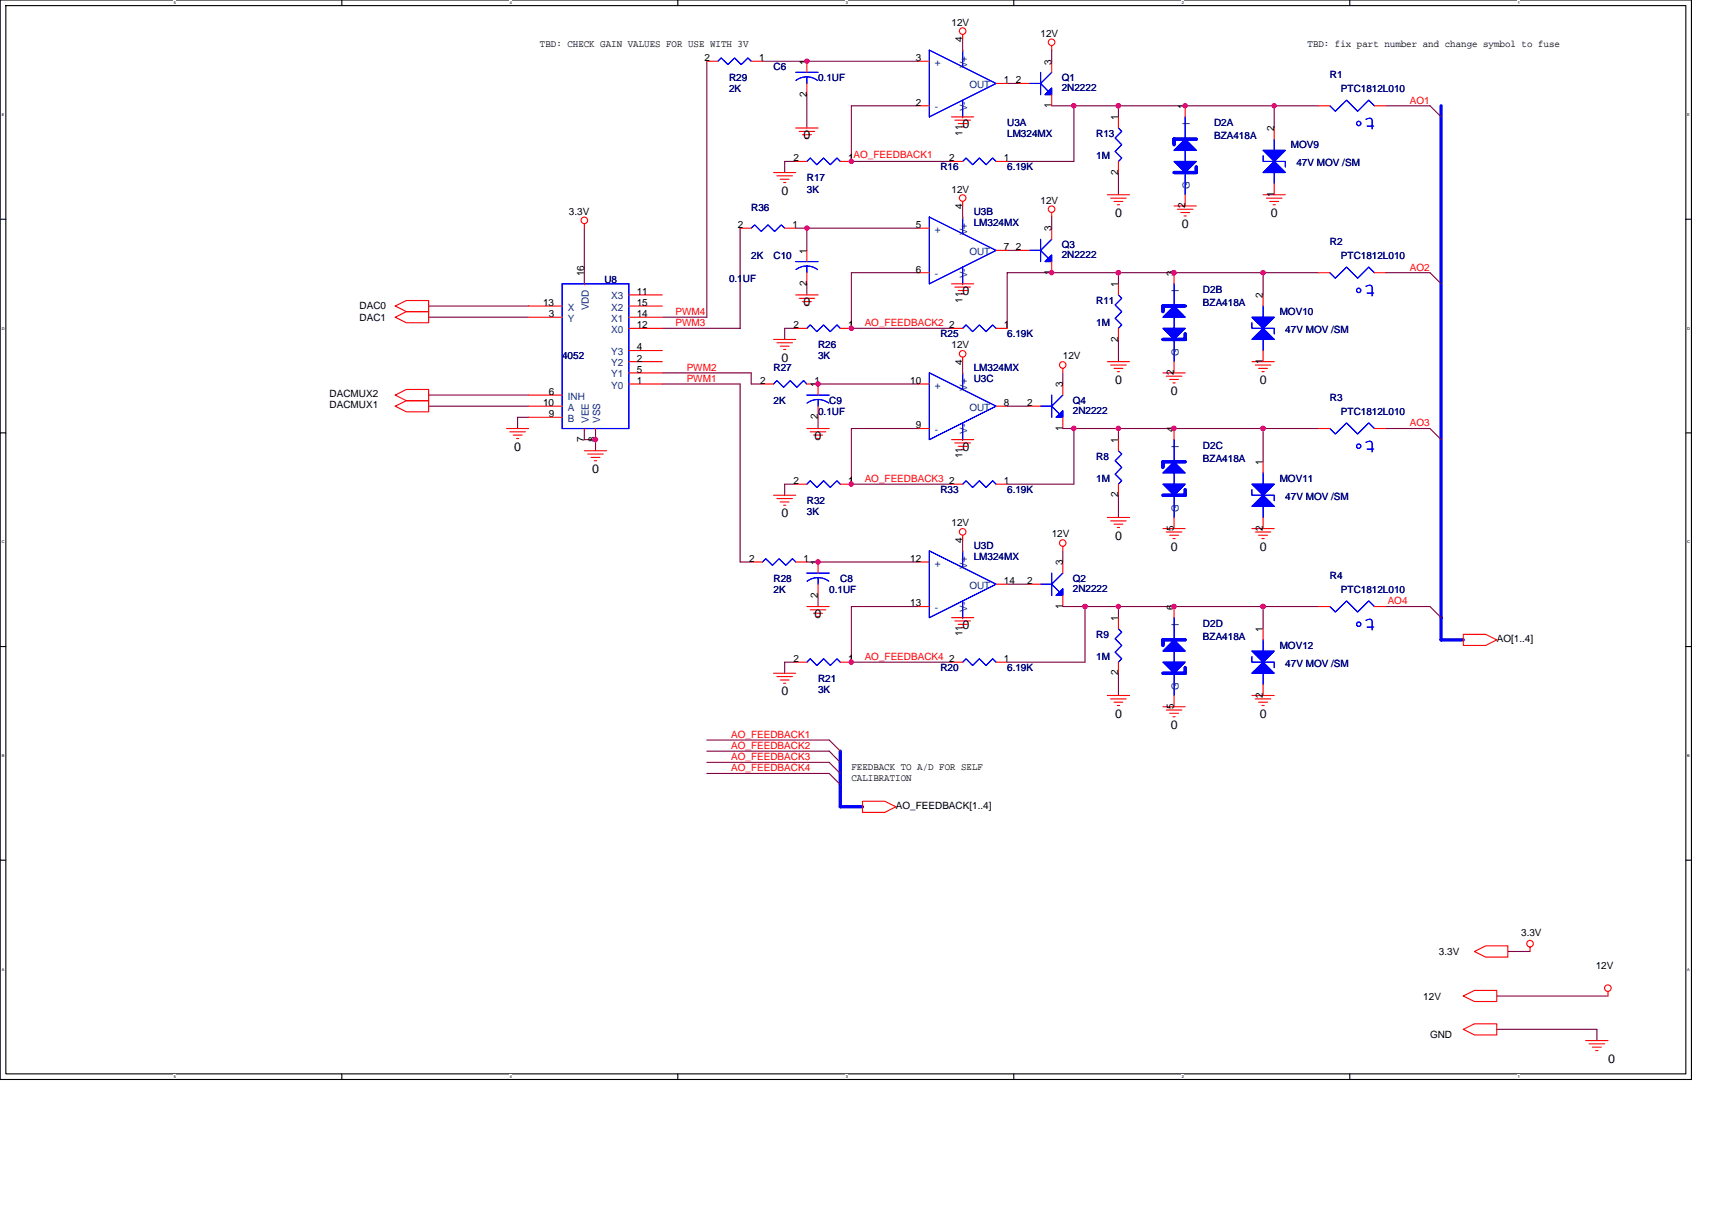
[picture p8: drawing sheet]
<svg xmlns="http://www.w3.org/2000/svg" width="297mm" height="210mm" viewBox="0 0 297 210" stroke-linecap="round" stroke-linejoin="round" font-family="sans-serif">
<path d="M0 0h293.5v187.3h-293.5zM1 1h291.5v185.3h-291.5z" fill="none" stroke="#000" stroke-width=".19"/>
<g fill="#fff">
<path d="M30.2 .1h.3v.8h-.3z"/>
<path d="M30.2 186.4h.3v.8h-.3z"/>
</g>
<path d="M59.3 0v1M59.3 186.3v1" fill="none" stroke="#000" stroke-width=".19"/>
<g fill="#fff">
<path d="M88.5 .1h.3v.8h-.3z"/>
<path d="M88.5 186.4h.3v.8h-.3z"/>
</g>
<path d="M117.6 0v1M117.6 186.3v1" fill="none" stroke="#000" stroke-width=".19"/>
<g fill="#fff">
<path d="M146.7 .1h.4v.8h-.4z"/>
<path d="M146.7 186.4h.4v.8h-.4z"/>
</g>
<path d="M175.9 0v1M175.9 186.3v1" fill="none" stroke="#000" stroke-width=".19"/>
<g fill="#fff">
<path d="M205 .1h.4v.8h-.4z"/>
<path d="M205 186.4h.4v.8h-.4z"/>
</g>
<path d="M234.2 0v1M234.2 186.3v1" fill="none" stroke="#000" stroke-width=".19"/>
<g fill="#fff">
<path d="M263.3 .1h.4v.8h-.4z"/>
<path d="M263.3 186.4h.4v.8h-.4z"/>
<path d="M.3 19.5h.4v.8h-.4z"/>
<path d="M292.8 19.5h.4v.8h-.4z"/>
<path d="M.3 56.6h.5v.7h-.5z"/>
<path d="M292.8 56.6h.4v.7h-.4z"/>
</g>
<path d="M0 38h1M292.5 38h1" fill="none" stroke="#000" stroke-width=".19"/>
<g fill="#fff">
<path d="M.3 93.6h.5v.8h-.5z"/>
<path d="M292.8 93.6h.4v.8h-.4z"/>
</g>
<path d="M0 75.1h1M292.5 75.1h1" fill="none" stroke="#000" stroke-width=".19"/>
<g fill="#fff">
<path d="M.3 130.7h.4v.7h-.4z"/>
<path d="M292.8 130.7h.4v.7h-.4z"/>
</g>
<path d="M0 112.2h1M292.5 112.2h1" fill="none" stroke="#000" stroke-width=".19"/>
<g fill="#fff">
<path d="M.3 167.7h.4v.8h-.4z"/>
<path d="M292.8 167.7h.4v.8h-.4z"/>
</g>
<path d="M0 149.2h1M292.5 149.2h1" fill="none" stroke="#000" stroke-width=".19"/>
<g fill="none" stroke="#800040" stroke-width=".19">
<path d="M122.6 10.6v44.4h-7.7M132.3 10.6h27M140 16.4v5.8M159.3 18.4h-11.6v9.6h17.4M167 6.8v1.9M174.7 14.5h2M182.5 8.7v1.9M182.5 18.4h46.3M186.3 18.4v9.6h-11.6M194.1 18.4v1.9M221.1 18.4v3.8M240.4 18.4h7.7l1.9 1.9"/>
<path d="M101.4 39.6v9.6M128.4 39.6v17.4h-13.5M138.1 28h-2v1.9M138.1 39.6h21.2M140 39.6v3.8M167 35.7v2M182.5 37.7v1.9M194.1 29.9v3.9M74.4 55h17.3M74.4 53.1h17.3M138.1 57h-2v1.9M140 49.2v2"/>
<path d="M159.3 47.3h-11.6v9.7h17.4M174.7 43.4h2M194.1 47.3v1.9M194.1 58.9v3.8M219.2 47.3v3.9M228.8 47.3h-54.1v9.7M240.4 47.3h7.7l1.9 1.9M74.4 70.5h17.3M74.4 68.5h17.3M91.7 72.4h-1.9v1.9M101.4 74.3v2h1.9M103.3 74.3v3.9"/>
<path d="M114.9 66.6h13.5v30.9h1.9M114.9 64.7h15.4v1.9h2M141.9 72.4v1.9M141.9 66.6h17.4M159.3 74.3h-11.6v9.7h17.4M167 62.7v2M174.7 70.5h3.9M184.4 64.7v1.9M184.4 74.3h44.4M186.3 74.3v9.7h-11.6M194.1 74.3v2M219.2 74.3v5.8"/>
<path d="M240.4 74.3h7.7l1.9 2M138.1 84h-2v1.9M140 97.5h19.3M167 93.6v2M184.4 95.6v1.9M194.1 85.9v3.9M138.1 114.9h-2v1.9M141.9 103.3v1.9M159.3 105.2h-11.6v9.7h17.4M174.7 101.3h3.9M184.4 105.2h44.4M188.3 105.2v9.7h-13.6"/>
<path d="M194.1 105.2v1.9M194.1 116.8v3.8M219.2 105.2v3.9M240.4 105.2h7.7l1.9 1.9M122.6 128.4h21.3l1.9 1.9M122.6 130.3h21.3l1.9 1.9M122.6 132.2h21.3l1.9 2M122.6 134.2h21.3l1.9 1.9M259.7 172.8h19.3M259.7 178.6h17.4v1.9M261.6 165.1h3.9"/>
</g>
<g fill="#f0f" stroke="#f0f" stroke-width=".19">
<circle cx="147.7" cy="28" r=".38"/>
<circle cx="194" cy="47.3" r=".38"/>
<circle cx="203.7" cy="47.3" r=".38"/>
<circle cx="147.7" cy="56.9" r=".38"/>
<circle cx="186.3" cy="74.3" r=".38"/>
<circle cx="147.7" cy="84" r=".38"/>
<circle cx="203.7" cy="105.2" r=".38"/>
<circle cx="188.3" cy="105.2" r=".38"/>
<circle cx="147.7" cy="114.9" r=".38"/>
<circle cx="203.7" cy="74.3" r=".38"/>
<circle cx="182.5" cy="47.3" r=".38"/>
<circle cx="219.1" cy="105.2" r=".38"/>
<circle cx="140" cy="10.6" r=".38"/>
<circle cx="140" cy="39.6" r=".38"/>
<circle cx="141.9" cy="66.6" r=".38"/>
<circle cx="141.9" cy="97.5" r=".38"/>
<circle cx="194" cy="74.3" r=".38"/>
<circle cx="194" cy="105.2" r=".38"/>
<circle cx="194" cy="18.3" r=".38"/>
<circle cx="205.6" cy="18.3" r=".38"/>
<circle cx="186.3" cy="18.3" r=".38"/>
<circle cx="103.3" cy="76.3" r=".38"/>
<circle cx="221.1" cy="18.3" r=".38"/>
<circle cx="219.1" cy="47.3" r=".38"/>
<circle cx="219.1" cy="74.3" r=".38"/>
</g>
<path d="M250 18.4v92.6h3.9M207.6 29v.9h-3.9M207.6 24.1h-3.9v1M205.6 57.9v1h-3.8M205.6 53.1h-3.8v1M205.6 84.9v1h-3.8M205.6 80.1h-3.8v1M205.6 111h-3.8v1M205.6 115.8v1h-3.8M145.8 130.3v9.7h3.8" fill="none" stroke="#00f" stroke-width=".57"/>
<g fill="none" stroke="#f00" stroke-width=".19">
<path d="M122.6 10.6h2M130.3 10.6h2M140 10.6v2M140 14.5v1.9M159.3 10.6h1.9M159.3 18.4h1.9M167 8.7h.1M167 6v.8M172.8 14.5h1.9M176.7 14.5h1.9M182.5 7.9v.8M182.5 10.6v2"/>
<path d="M182.5 16.4v2M205.6 18.4v1.9M228.8 18.4h1.9M238.5 18.4h1.9M101.4 38.8v.8M128.4 39.6h1.9M134.2 29.9h3.9M134.8 30.5h2.7M135.4 31.1h1.5M136 31.7h.3M136.1 39.6h2M138.1 22.2h3.8"/>
<path d="M138.1 28h1.9M138.7 22.8h2.6M139.2 23.4h1.6M139.8 23.9h.4M145.8 28h1.9M159.3 39.6h1.9M165.1 20.3h3.8M165.1 28h1.9M165.7 20.8h2.7M166.3 21.4h1.5M166.8 22h.4M167 20.3h.1"/>
<path d="M167 37.7h.1M167 34.9v.8M172.8 28h1.9M182.5 36.9v.8M182.5 39.6v1.9M192.1 33.8h3.9M192.7 34.4h2.7M193.3 34.9h1.5M193.9 35.5h.3M194.1 20.3v1.9M194.1 28v1.9M203.7 35.7h3.9"/>
<path d="M204.3 36.3h2.7M204.9 36.9h1.5M205.4 37.5h.4M205.6 33.8v1.9M219.2 33.8h3.8M219.7 34.4h2.7M220.3 34.9h1.5M220.9 35.5h.4M221.1 22.2v1.9M221.1 31.9v1.9M68.6 55l1.9-.9h3.9v1.9h-3.9zM68.6 53.1l1.9-1h3.9v2h-3.9z"/>
<path d="M91.7 55h5.8M91.7 53.1h5.8M101.4 49.2h.1M109.1 51.2h5.8M109.1 57h5.8M109.1 55h5.8M109.1 53.1h5.8M134.2 58.9h3.9M134.8 59.5h2.7M138.1 51.2h3.8M138.1 57h1.9M138.7 51.8h2.6"/>
<path d="M139.2 52.3h1.6M139.8 52.9h.4M140 43.4v2M140 47.3v1.9M145.8 57h1.9M159.3 47.3h1.9M165.1 49.2h3.8M165.1 57h1.9M165.7 49.8h2.7M166.3 50.4h1.5M166.8 51h.4M167 49.2h.1"/>
<path d="M172.8 57h1.9M172.8 43.4h1.9M176.7 43.4h1.9M182.5 45.4v1.9M194.1 49.2v2M194.1 57v1.9M203.7 47.3v1.9M219.2 51.2v1.9M228.8 47.3h1.9M238.5 47.3h1.9M68.6 68.5l1.9-.9h3.9v1.9h-3.9zM68.6 70.5l1.9-1h3.9v1.9h-3.9z"/>
<path d="M87.9 74.3h3.8M88.5 74.9h2.7M89 75.5h1.6M89.6 76.1h.4M91.7 68.5h5.8M91.7 70.5h5.8M91.7 72.4h5.8M101.4 74.3h.1M101.4 78.2h3.9M102 78.8h2.7M102.5 79.4h1.6M103.1 79.9h.4"/>
<path d="M103.3 74.3h.1M109.1 62.7h5.8M109.1 64.7h5.8M109.1 66.6h5.8M109.1 60.8h5.8M132.3 66.6h1.9M135.4 60h1.5M136 60.6h.3M140 74.3h3.9M140 66.6h1.9v1.9M140.6 74.9h2.7M141.2 75.5h1.5"/>
<path d="M141.7 76.1h.4M141.9 70.5v1.9M159.3 74.3h1.9M159.3 66.6h1.9M165.1 76.3h3.8M165.7 76.8h2.7M166.3 77.4h1.5M166.8 78h.4M167 64.7h.1M167 76.3h.1M167 62v.7M172.8 70.5h1.9"/>
<path d="M178.6 70.5h1.9M184.4 63.9v.8M184.4 66.6v1.9M184.4 72.4v1.9M192.1 62.7h3.9M192.7 63.3h2.7M193.3 63.9h1.5M193.9 64.5h.3M194.1 76.3v1.9M201.8 64.7h3.8M202.4 65.3h2.7M202.9 65.8h1.6"/>
<path d="M203.5 66.4h.4M203.7 62.7v2M203.7 74.3v2M217.2 62.7h3.9M217.8 63.3h2.7M218.4 63.9h1.5M218.9 64.5h.4M219.2 60.8v1.9M228.8 74.3h1.9M238.5 74.3h1.9M130.3 97.5h2M134.2 85.9h3.9"/>
<path d="M134.8 86.5h2.7M135.4 87.1h1.5M136 87.7h.3M138.1 84h1.9M138.1 97.5h1.9M141.9 97.5v1.9M145.8 84h1.9M159.3 97.5h1.9M165.1 84h1.9M167 95.6h.1M167 92.9v.7M172.8 84h1.9"/>
<path d="M184.4 94.8v.8M184.4 97.5v1.9M192.1 89.8h3.9M192.7 90.4h2.7M193.3 90.9h1.5M193.9 91.5h.3M194.1 84v1.9M201.8 91.7h3.8M202.4 92.3h2.7M202.9 92.9h1.6M203.5 93.4h.4M203.7 89.8v1.9"/>
<path d="M217.2 91.7h3.9M217.8 92.3h2.7M218.4 92.9h1.5M218.9 93.4h.4M219.2 80.1v1.9M219.2 89.8v1.9M134.2 116.8h3.9M134.8 117.4h2.7M135.4 118h1.5M136 118.5h.3M138.1 114.9h1.9M140 105.2h3.9"/>
<path d="M140.6 105.8h2.7M141.2 106.4h1.5M141.7 107h.4M141.9 101.3v2M145.8 114.9h1.9M159.3 105.2h1.9M165.1 107.1h3.8M165.1 114.9h1.9M165.7 107.7h2.7M166.3 108.3h1.5M166.8 108.9h.4M167 107.1h.1"/>
<path d="M172.8 101.3h1.9M172.8 114.9h1.9M178.6 101.3h1.9M184.4 103.3v1.9M194.1 107.1v2M194.1 114.9v1.9M203.7 105.2v1.9M219.2 109.1v1.9M219.2 118.7v1.9M228.8 105.2h1.9M238.5 105.2h1.9M253.9 110h3.9l1.9 1-1.9 1h-3.9z"/>
<path d="M149.6 139h3.9l1.9 1-1.9 .9h-3.9zM192.1 120.6h3.9M192.7 121.2h2.7M193.3 121.8h1.5M193.9 122.4h.3M201.8 122.6h3.8M202.4 123.2h2.7M202.9 123.7h1.6M203.5 124.3h.4M203.7 120.6v2M217.2 120.6h3.9M217.8 121.2h2.7"/>
<path d="M218.4 121.8h1.5M218.9 122.4h.4M253.9 178.6l1.9-1h3.9v1.9h-3.9zM253.9 172.8l1.9-1h3.9v1.9h-3.9zM255.8 165.1l2-1h3.8v1.9h-3.8zM265.5 164.3v.8M279 172v.8M275.1 180.5h3.9M275.7 181.1h2.7M276.3 181.7h1.5M276.9 182.2h.4"/>
<circle cx="167" cy="5.4" r=".57"/>
<circle cx="182.5" cy="7.3" r=".57"/>
<circle cx="101.4" cy="38.2" r=".57"/>
<circle cx="167" cy="34.4" r=".57"/>
<circle cx="182.5" cy="36.3" r=".57"/>
<circle cx="167" cy="61.4" r=".57"/>
<circle cx="184.4" cy="63.3" r=".57"/>
<circle cx="167" cy="92.3" r=".57"/>
<circle cx="184.4" cy="94.2" r=".57"/>
<circle cx="265.5" cy="163.7" r=".57"/>
<circle cx="279" cy="171.4" r=".57"/>
</g>
<g fill="none" stroke="#00f" stroke-width=".19">
<path d="M124.6 10.6l.5-.5 1.2 1.1 1.2-1.1 1.1 1.1 1.2-1.1 .5 .5M138.1 12.6h3.8M140 13.3l-1.2 .3-.7 .3M140 13.3l1.2 .3 .7 .4M140 13.3v1.2M161.2 8.7l11.6 5.8-11.6 5.8zM167 8.7v2.9M167 17.4v2.9M178.6 14.5h1.9M180.5 12.6v3.8M182.5 12.6l-2 1.9 1.4 1.3M230.7 18.4l1 .9 1.9-1.9 2 1.9 1.9-1.9 1 1"/>
<path d="M130.3 39.6l.6-.6 1.2 1.2 1.1-1.2 1.2 1.2 1.2-1.2 .5 .6M140 28l.6-.6 1.1 1.2 1.2-1.2 1.2 1.2 1.1-1.2 .6 .6M161.2 37.7l11.6 5.7-11.6 5.8zM167 28l.6-.6 1.2 1.2 1.1-1.2 1.2 1.2 1.1-1.2 .6 .6M167 37.7v2.9M194.1 22.2l.5 .6-1.1 1.1 1.1 1.2-1.1 1.2 1.1 1.1-.5 .6M205.6 20.3v13.5M219.2 27v1h3.8v1M221.1 24.1v7.8M97.5 49.2h11.6v25.1h-11.6zM138.1 45.4h3.8M140 46.1l-1.2 .3-.7 .4"/>
<path d="M140 46.1l1.2 .3 .7 .4M140 57l.6-.6 1.1 1.1 1.2-1.1 1.2 1.1 1.1-1.1 .6 .6M140 46.1v1.2M167 57l.6-.6 1.2 1.1 1.1-1.1 1.2 1.1 1.1-1.1 .6 .6M167 46.3v2.9M178.6 43.4h1.9M180.5 41.5v3.9M182.5 41.5l-2 1.9 1.4 1.4M194.1 51.2l.5 .6-1.1 1.1 1.1 1.2-1.1 1.1 1.1 1.2-.5 .6M203.7 49.2v13.5M217.2 56v1h3.9v.9M219.2 53.1v7.7"/>
<path d="M230.7 47.3l1 1 1.9-2 2 2 1.9-2 1 1M134.2 66.6l.6-.6 1.2 1.2 1.1-1.2 1.2 1.2 1.1-1.2 .6 .6M140 68.5h3.9M141.9 69.3l-1.2 .2-.7 .4M141.9 69.3l1.2 .2 .7 .4M141.9 69.3v1.2M161.2 64.7l11.6 5.8-11.6 5.8zM167 64.7v2.9M167 73.4v2.9M180.5 70.5h2M182.5 68.5v3.9M184.4 68.5l-1.9 2 1.3 1.3"/>
<path d="M194.1 78.2l.5 .6-1.1 1.1 1.1 1.2-1.1 1.2 1.1 1.1-.5 .6M203.7 76.3v13.5M230.7 74.3l1 1 1.9-1.9 2 1.9 1.9-1.9 1 .9M132.3 97.5l.6-.6 1.1 1.2 1.2-1.2 1.1 1.2 1.2-1.2 .6 .6M140 84l.6-.6 1.1 1.2 1.2-1.2 1.2 1.2 1.1-1.2 .6 .6M140 99.4h3.9M161.2 95.6l11.6 5.7-11.6 5.8zM167 84l.6-.6 1.2 1.2 1.1-1.2 1.2 1.2 1.1-1.2 .6 .6M167 95.6v2.9M182.5 99.4v3.9M184.4 99.4l-1.9 1.9 1.3 1.4M217.2 84.9v1h3.9v1"/>
<path d="M219.2 82v7.8M140 114.9l.6-.6 1.1 1.1 1.2-1.1 1.2 1.1 1.1-1.1 .6 .6M141.9 100.2l-1.2 .2-.7 .4M141.9 100.2l1.2 .2 .7 .4M141.9 100.2v1.1M167 114.9l.6-.6 1.2 1.1 1.1-1.1 1.2 1.1 1.1-1.1 .6 .6M167 104.2v2.9M180.5 101.3h2M194.1 109.1l.5 .6-1.1 1.1 1.1 1.2-1.1 1.1 1.1 1.2-.5 .6M203.7 107.1v13.5M217.2 113.9v1h3.9v.9M219.2 111v7.7"/>
<path d="M230.7 105.2l1 1 1.9-2 2 2 1.9-2 1 1"/>
<circle cx="235.7" cy="21.4" r=".38"/>
<circle cx="235.7" cy="50.4" r=".38"/>
<circle cx="235.7" cy="77.4" r=".38"/>
<circle cx="235.7" cy="108.3" r=".38"/>
</g>
<g fill="#00f" stroke="#00f" stroke-width=".19">
<path d="M201.8 114.9h3.8l-1.9 1.9z" fill-rule="evenodd"/>
<path d="M203.7 111l1.9 1.9h-3.8z" fill-rule="evenodd"/>
<path d="M201.8 114.9h3.8l-1.9 1.9z" fill-rule="evenodd"/>
<path d="M203.7 111l1.9 1.9h-3.8z" fill-rule="evenodd"/>
<path d="M183.8 102.7l.6-.6v1.2h-1.2z" fill-rule="evenodd"/>
<path d="M183.8 102.7l.6-.6v1.2h-1.2z" fill-rule="evenodd"/>
<path d="M217.2 84h3.9l-1.9 1.9z" fill-rule="evenodd"/>
<path d="M217.2 87.8l2-1.9 1.9 1.9z" fill-rule="evenodd"/>
<path d="M217.2 84h3.9l-1.9 1.9z" fill-rule="evenodd"/>
<path d="M217.2 87.8l2-1.9 1.9 1.9z" fill-rule="evenodd"/>
<path d="M183.2 72.4l1.2-1.2v1.2z" fill-rule="evenodd"/>
<path d="M183.2 72.4l1.2-1.2v1.2z" fill-rule="evenodd"/>
<path d="M181.9 44.8l.6-.6v1.2h-1.2z" fill-rule="evenodd"/>
<path d="M181.9 44.8l.6-.6v1.2h-1.2z" fill-rule="evenodd"/>
<path d="M217.2 112.9h3.9l-1.9 2z" fill-rule="evenodd"/>
<path d="M217.2 116.8l2-1.9 1.9 1.9z" fill-rule="evenodd"/>
<path d="M217.2 112.9h3.9l-1.9 2z" fill-rule="evenodd"/>
<path d="M217.2 116.8l2-1.9 1.9 1.9z" fill-rule="evenodd"/>
<path d="M203.7 28h3.9l-2 1.9z" fill-rule="evenodd"/>
<path d="M205.6 24.1l2 2h-3.9z" fill-rule="evenodd"/>
<path d="M203.7 28h3.9l-2 1.9z" fill-rule="evenodd"/>
<path d="M205.6 24.1l2 2h-3.9z" fill-rule="evenodd"/>
<path d="M217.2 58.9l2-1.9 1.9 1.9z" fill-rule="evenodd"/>
<path d="M217.2 55h3.9l-1.9 2z" fill-rule="evenodd"/>
<path d="M217.2 58.9l2-1.9 1.9 1.9z" fill-rule="evenodd"/>
<path d="M217.2 55h3.9l-1.9 2z" fill-rule="evenodd"/>
<path d="M201.8 84h3.8l-1.9 1.9z" fill-rule="evenodd"/>
<path d="M201.8 82l1.9-1.9 1.9 1.9z" fill-rule="evenodd"/>
<path d="M201.8 84h3.8l-1.9 1.9z" fill-rule="evenodd"/>
<path d="M201.8 82l1.9-1.9 1.9 1.9z" fill-rule="evenodd"/>
<path d="M201.8 57h3.8l-1.9 1.9z" fill-rule="evenodd"/>
<path d="M203.7 53.1l1.9 1.9h-3.8z" fill-rule="evenodd"/>
<path d="M201.8 57h3.8l-1.9 1.9z" fill-rule="evenodd"/>
<path d="M203.7 53.1l1.9 1.9h-3.8z" fill-rule="evenodd"/>
<path d="M219.2 29.9l1.9-1.9 1.9 1.9z" fill-rule="evenodd"/>
<path d="M219.2 26.1h3.8l-1.9 1.9z" fill-rule="evenodd"/>
<path d="M219.2 29.9l1.9-1.9 1.9 1.9z" fill-rule="evenodd"/>
<path d="M219.2 26.1h3.8l-1.9 1.9z" fill-rule="evenodd"/>
<path d="M181.9 15.8l.6-.5v1.1h-1.2z" fill-rule="evenodd"/>
<path d="M181.9 15.8l.6-.5v1.1h-1.2z" fill-rule="evenodd"/>
</g>
<g font-size="3.5" fill="#00f">
<text x="238.7" y="20.5" transform="rotate(180 238.7 20.5)">t</text>
<text x="238.7" y="49.4" transform="rotate(180 238.7 49.4)">t</text>
<text x="238.7" y="76.5" transform="rotate(180 238.7 76.5)">t</text>
<text x="238.7" y="107.3" transform="rotate(180 238.7 107.3)">t</text>
</g>
<g font-size="2.1">
<text x="167" y="22.2">0</text>
<text x="139.4" y="24.1">0</text>
<text x="135.6" y="33.8">0</text>
<text x="193.5" y="37.6">0</text>
<text x="205.1" y="39.6">0</text>
<text x="220.5" y="37.6">0</text>
<text x="139.4" y="53.1">0</text>
<text x="167" y="51.1">0</text>
<text x="135.6" y="62.7">0</text>
<text x="193.5" y="66.6">0</text>
<text x="203.1" y="68.5">0</text>
<text x="218.6" y="66.6">0</text>
<text x="141.3" y="76.2">0</text>
<text x="89.2" y="78.2">0</text>
<text x="102.7" y="82">0</text>
<text x="167" y="78.2">0</text>
<text x="135.6" y="89.7">0</text>
<text x="193.5" y="93.6">0</text>
<text x="203.1" y="95.5">0</text>
<text x="218.6" y="95.5">0</text>
<text x="141.3" y="107.1">0</text>
<text x="167" y="109.1">0</text>
<text x="135.6" y="120.6">0</text>
<text x="193.5" y="124.5">0</text>
<text x="218.6" y="124.5">0</text>
<text x="203.1" y="126.4">0</text>
<text x="279" y="184.3">0</text>
</g>
<g font-size="1.7">
<text x="165.1" y="4.4">12V</text>
<text x="93.7" y="8.1">TBD: CHECK GAIN VALUES FOR USE WITH 3V</text>
<text x="122.2" y="10.6">2</text>
<text x="131.7" y="10.6">1</text>
<text x="140" y="11.2" transform="rotate(-90 140 11.2)">1</text>
<text x="158.9" y="10.6">3</text>
<text x="167" y="7.3" transform="rotate(-90 167 7.3)">4</text>
<text x="180.5" y="6.4">12V</text>
<text x="182.5" y="11.2" transform="rotate(-90 182.5 11.2)">3</text>
<text x="226.9" y="8.1">TBD: fix part number and change symbol to fuse</text>
<text x="140" y="16.8" transform="rotate(-90 140 16.8)">2</text>
<text x="174.2" y="14.5">1</text>
<text x="176.3" y="14.5">2</text>
<text x="158.9" y="18.3">2</text>
<text x="167" y="23.5" transform="rotate(-90 167 23.5)">11</text>
<text x="182.5" y="18.7" transform="rotate(-90 182.5 18.7)">1</text>
<text x="194" y="20.8" transform="rotate(-90 194 20.8)">1</text>
<text x="205.6" y="18.9" transform="rotate(-90 205.6 18.9)">1</text>
<text x="221.1" y="22.8" transform="rotate(-90 221.1 22.8)">2</text>
<text x="137.7" y="28">2</text>
<text x="147.1" y="28">1</text>
<text x="164.7" y="28">2</text>
<text x="174.2" y="28">1</text>
<text x="165.1" y="33.4">12V</text>
<text x="180.5" y="35.3">12V</text>
<text x="194" y="30.3" transform="rotate(-90 194 30.3)">2</text>
<text x="221.1" y="34.2" transform="rotate(-90 221.1 34.2)">1</text>
<text x="98.7" y="37.3">3.3V</text>
<text x="128" y="39.6">2</text>
<text x="137.5" y="39.6">1</text>
<text x="158.9" y="39.6">5</text>
<text x="167" y="36.3" transform="rotate(-90 167 36.3)">4</text>
<text x="182.5" y="40.2" transform="rotate(-90 182.5 40.2)">3</text>
<text x="205.6" y="36.1" transform="rotate(-90 205.6 36.1)">2</text>
<text x="101.4" y="47.9" transform="rotate(-90 101.4 47.9)">16</text>
<text x="140" y="44" transform="rotate(-90 140 44)">1</text>
<text x="158.9" y="47.3">6</text>
<text x="174.2" y="43.4">7</text>
<text x="176.3" y="43.4">2</text>
<text x="182.5" y="47.7" transform="rotate(-90 182.5 47.7)">1</text>
<text x="203.7" y="47.9" transform="rotate(-90 203.7 47.9)">3</text>
<text x="62.4" y="53.7">DAC0</text>
<text x="94.2" y="53.1">13</text>
<text x="110.5" y="53.1">15</text>
<text x="110.5" y="51.1">11</text>
<text x="140" y="49.6" transform="rotate(-90 140 49.6)">2</text>
<text x="167" y="52.5" transform="rotate(-90 167 52.5)">11</text>
<text x="194" y="49.8" transform="rotate(-90 194 49.8)">1</text>
<text x="219.1" y="51.7" transform="rotate(-90 219.1 51.7)">2</text>
<text x="62.4" y="55.6">DAC1</text>
<text x="95.2" y="55">3</text>
<text x="110.5" y="56.9">12</text>
<text x="110.5" y="55">14</text>
<text x="137.7" y="56.9">2</text>
<text x="147.1" y="56.9">1</text>
<text x="164.7" y="56.9">2</text>
<text x="174.2" y="56.9">1</text>
<text x="194" y="59.3" transform="rotate(-90 194 59.3)">2</text>
<text x="110.5" y="64.7">5</text>
<text x="110.5" y="62.7">2</text>
<text x="110.5" y="60.8">4</text>
<text x="165.1" y="60.4">12V</text>
<text x="167" y="63.3" transform="rotate(-90 167 63.3)">4</text>
<text x="184.4" y="62.4">12V</text>
<text x="203.7" y="65" transform="rotate(-90 203.7 65)">2</text>
<text x="219.1" y="63.1" transform="rotate(-90 219.1 63.1)">1</text>
<text x="57.2" y="68.9">DACMUX2</text>
<text x="57.2" y="70.8">DACMUX1</text>
<text x="94.2" y="70.4">10</text>
<text x="95.2" y="68.5">6</text>
<text x="110.5" y="66.6">1</text>
<text x="131.9" y="66.6">2</text>
<text x="141.3" y="66.6">1</text>
<text x="141.9" y="67.2" transform="rotate(-90 141.9 67.2)">1</text>
<text x="157.9" y="66.6">10</text>
<text x="174.2" y="70.4">8</text>
<text x="178.2" y="70.4">2</text>
<text x="184.4" y="67.2" transform="rotate(-90 184.4 67.2)">3</text>
<text x="95.2" y="72.4">9</text>
<text x="101.4" y="76.6" transform="rotate(-90 101.4 76.6)">7</text>
<text x="103.3" y="76.6" transform="rotate(-90 103.3 76.6)">8</text>
<text x="141.9" y="72.8" transform="rotate(-90 141.9 72.8)">2</text>
<text x="158.9" y="74.3">9</text>
<text x="184.4" y="74.7" transform="rotate(-90 184.4 74.7)">1</text>
<text x="194" y="76.8" transform="rotate(-90 194 76.8)">1</text>
<text x="203.7" y="74.9" transform="rotate(-90 203.7 74.9)">4</text>
<text x="137.7" y="84">2</text>
<text x="147.1" y="84">1</text>
<text x="164.7" y="84">2</text>
<text x="167" y="79.5" transform="rotate(-90 167 79.5)">11</text>
<text x="174.2" y="84">1</text>
<text x="219.1" y="80.7" transform="rotate(-90 219.1 80.7)">1</text>
<text x="194" y="86.3" transform="rotate(-90 194 86.3)">2</text>
<text x="165.1" y="91.3">12V</text>
<text x="167" y="94.2" transform="rotate(-90 167 94.2)">4</text>
<text x="182.5" y="93.2">12V</text>
<text x="203.7" y="92.1" transform="rotate(-90 203.7 92.1)">5</text>
<text x="219.1" y="92.1" transform="rotate(-90 219.1 92.1)">2</text>
<text x="130" y="97.5">2</text>
<text x="139.4" y="97.5">1</text>
<text x="141.9" y="98.1" transform="rotate(-90 141.9 98.1)">1</text>
<text x="157.9" y="97.5">12</text>
<text x="174.2" y="101.3">14</text>
<text x="178.2" y="101.3">2</text>
<text x="184.4" y="98.1" transform="rotate(-90 184.4 98.1)">3</text>
<text x="141.9" y="103.7" transform="rotate(-90 141.9 103.7)">2</text>
<text x="157.9" y="105.2">13</text>
<text x="184.4" y="105.6" transform="rotate(-90 184.4 105.6)">1</text>
<text x="194" y="107.7" transform="rotate(-90 194 107.7)">1</text>
<text x="203.7" y="105.8" transform="rotate(-90 203.7 105.8)">6</text>
<text x="167" y="110.4" transform="rotate(-90 167 110.4)">11</text>
<text x="219.1" y="109.6" transform="rotate(-90 219.1 109.6)">1</text>
<text x="259.7" y="111.4">AO[1..4]</text>
<text x="137.7" y="114.9">2</text>
<text x="147.1" y="114.9">1</text>
<text x="164.7" y="114.9">2</text>
<text x="174.2" y="114.9">1</text>
<text x="194" y="117.2" transform="rotate(-90 194 117.2)">2</text>
<text x="203.7" y="123" transform="rotate(-90 203.7 123)">5</text>
<text x="219.1" y="121" transform="rotate(-90 219.1 121)">2</text>
<text x="147.7" y="133.6">FEEDBACK TO A/D FOR SELF</text>
<text x="147.7" y="135.5">CALIBRATION</text>
<text x="155.4" y="140.4">AO_FEEDBACK[1..4]</text>
<text x="249.7" y="165.6">3.3V</text>
<text x="263.9" y="162.3">3.3V</text>
<text x="246.9" y="173.5">12V</text>
<text x="276.9" y="168.1">12V</text>
<text x="248.1" y="180.1">GND</text>
</g>
<g font-size="1.7" fill="#004080">
<text x="162.2" y="11.4">+</text>
<text x="167.8" y="11.8" transform="rotate(-90 167.8 11.8)">V+</text>
<text x="168.2" y="15.3">OUT</text>
<text x="162.2" y="19.1">-</text>
<text x="167.8" y="19.3" transform="rotate(-90 167.8 19.3)">V-</text>
<text x="206.4" y="21.7" transform="rotate(-90 206.4 21.7)">I</text>
<text x="206.4" y="32.8" transform="rotate(-90 206.4 32.8)">G</text>
<text x="162.2" y="40.4">+</text>
<text x="167.8" y="40.8" transform="rotate(-90 167.8 40.8)">V+</text>
<text x="168.2" y="44.2">OUT</text>
<text x="98.5" y="53.9">X</text>
<text x="102.2" y="53.8" transform="rotate(-90 102.2 53.8)">VDD</text>
<text x="106" y="53.9">X2</text>
<text x="106" y="51.9">X3</text>
<text x="162.2" y="48.1">-</text>
<text x="167.8" y="48.3" transform="rotate(-90 167.8 48.3)">V-</text>
<text x="204.5" y="50.7" transform="rotate(-90 204.5 50.7)">I</text>
<text x="98.5" y="55.8">Y</text>
<text x="106" y="57.7">X0</text>
<text x="106" y="55.8">X1</text>
<text x="106" y="65.5">Y1</text>
<text x="106" y="63.5">Y2</text>
<text x="106" y="61.6">Y3</text>
<text x="204.5" y="61.8" transform="rotate(-90 204.5 61.8)">G</text>
<text x="98.5" y="69.3">INH</text>
<text x="98.5" y="71.2">A</text>
<text x="106" y="67.4">Y0</text>
<text x="162.2" y="67.4">+</text>
<text x="167.8" y="67.8" transform="rotate(-90 167.8 67.8)">V+</text>
<text x="168.2" y="71.2">OUT</text>
<text x="98.5" y="73.2">B</text>
<text x="102.2" y="73.4" transform="rotate(-90 102.2 73.4)">VEE</text>
<text x="104.1" y="73.4" transform="rotate(-90 104.1 73.4)">VSS</text>
<text x="162.2" y="75.1">-</text>
<text x="167.8" y="75.3" transform="rotate(-90 167.8 75.3)">V-</text>
<text x="204.5" y="77.7" transform="rotate(-90 204.5 77.7)">I</text>
<text x="204.5" y="88.8" transform="rotate(-90 204.5 88.8)">G</text>
<text x="162.2" y="98.3">+</text>
<text x="167.8" y="98.7" transform="rotate(-90 167.8 98.7)">V+</text>
<text x="162.2" y="106">-</text>
<text x="167.8" y="106.2" transform="rotate(-90 167.8 106.2)">V-</text>
<text x="168.2" y="102.1">OUT</text>
<text x="204.5" y="108.6" transform="rotate(-90 204.5 108.6)">I</text>
<text x="204.5" y="119.7" transform="rotate(-90 204.5 119.7)">G</text>
</g>
<g font-size="1.7" fill="#000080">
<text x="126.5" y="14.1">R29</text>
<text x="126.5" y="16">2K</text>
<text x="134.2" y="12.2">C6</text>
<text x="141.9" y="14.1">0.1UF</text>
<text x="184.2" y="14.1">Q1</text>
<text x="184.2" y="15.8">2N2222</text>
<text x="230.7" y="13.5">R1</text>
<text x="232.7" y="16">PTC1812L010</text>
<text x="174.7" y="21.8">U3A</text>
<text x="174.7" y="23.7">LM324MX</text>
<text x="190.2" y="23.7">R13</text>
<text x="210.6" y="21.8">D2A</text>
<text x="163.2" y="29.5">R16</text>
<text x="174.7" y="29.5">6.19K</text>
<text x="190.2" y="27.6">1M</text>
<text x="210.6" y="24.1">BZA418A</text>
<text x="224" y="25.7">MOV9</text>
<text x="224.9" y="28.8">47V MOV /SM</text>
<text x="140" y="31.5">R17</text>
<text x="140" y="33.4">3K</text>
<text x="130.3" y="36.7">R36</text>
<text x="168.9" y="37.3">U3B</text>
<text x="168.9" y="39.2">LM324MX</text>
<text x="130.3" y="45">2K</text>
<text x="134.2" y="45">C10</text>
<text x="184.2" y="43.1">Q3</text>
<text x="184.2" y="44.8">2N2222</text>
<text x="230.7" y="42.5">R2</text>
<text x="232.7" y="45">PTC1812L010</text>
<text x="104.9" y="49">U8</text>
<text x="126.5" y="48.9">0.1UF</text>
<text x="190.2" y="52.7">R11</text>
<text x="208.7" y="50.8">D2B</text>
<text x="208.7" y="53.1">BZA418A</text>
<text x="163.2" y="58.5">R25</text>
<text x="174.7" y="58.5">6.19K</text>
<text x="190.2" y="56.6">1M</text>
<text x="222" y="54.6">MOV10</text>
<text x="223" y="57.7">47V MOV /SM</text>
<text x="97.5" y="62.4">4052</text>
<text x="134.2" y="64.3">R27</text>
<text x="141.9" y="60.4">R26</text>
<text x="141.9" y="62.4">3K</text>
<text x="168.9" y="64.3">LM324MX</text>
<text x="134.2" y="70.1">2K</text>
<text x="143.9" y="70.1">C9</text>
<text x="168.9" y="66.2">U3C</text>
<text x="186.1" y="70.1">Q4</text>
<text x="186.1" y="71.8">2N2222</text>
<text x="230.7" y="69.5">R3</text>
<text x="141.9" y="72">0.1UF</text>
<text x="208.7" y="77.8">D2C</text>
<text x="232.7" y="72">PTC1812L010</text>
<text x="190.2" y="79.7">R8</text>
<text x="190.2" y="83.6">1M</text>
<text x="208.7" y="80.1">BZA418A</text>
<text x="222" y="83.6">MOV11</text>
<text x="140" y="87.5">R32</text>
<text x="140" y="89.4">3K</text>
<text x="163.2" y="85.5">R33</text>
<text x="174.7" y="85.5">6.19K</text>
<text x="223" y="86.7">47V MOV /SM</text>
<text x="168.9" y="95.2">U3D</text>
<text x="134.2" y="101">R28</text>
<text x="145.8" y="101">C8</text>
<text x="168.9" y="97.1">LM324MX</text>
<text x="186.1" y="101">Q2</text>
<text x="230.7" y="100.4">R4</text>
<text x="134.2" y="102.9">2K</text>
<text x="143.9" y="102.9">0.1UF</text>
<text x="186.1" y="102.7">2N2222</text>
<text x="232.7" y="102.9">PTC1812L010</text>
<text x="190.2" y="110.6">R9</text>
<text x="208.7" y="108.7">D2D</text>
<text x="208.7" y="111">BZA418A</text>
<text x="222" y="112.5">MOV12</text>
<text x="141.9" y="118.3">R21</text>
<text x="163.2" y="116.4">R20</text>
<text x="174.7" y="116.4">6.19K</text>
<text x="190.2" y="114.5">1M</text>
<text x="223" y="115.6">47V MOV /SM</text>
<text x="141.9" y="120.3">3K</text>
</g>
<g font-size="1.7" fill="#f00">
<text x="244.6" y="18">AO1</text>
<text x="148.1" y="27.4">AO_FEEDBACK1</text>
<text x="244.6" y="46.9">AO2</text>
<text x="117.2" y="54.7">PWM4</text>
<text x="117.2" y="56.6">PWM3</text>
<text x="150" y="56.6">AO_FEEDBACK2</text>
<text x="119.1" y="64.3">PWM2</text>
<text x="119.1" y="66.2">PWM1</text>
<text x="244.6" y="74">AO3</text>
<text x="150" y="83.6">AO_FEEDBACK3</text>
<text x="240.8" y="104.8">AO4</text>
<text x="150" y="114.5">AO_FEEDBACK4</text>
<text x="126.9" y="128">AO_FEEDBACK1</text>
<text x="126.9" y="129.9">AO_FEEDBACK2</text>
<text x="126.9" y="131.9">AO_FEEDBACK3</text>
<text x="126.9" y="133.8">AO_FEEDBACK4</text>
</g>
<g font-size=".7">
<text x="30.2" y=".7">5</text>
<text x="88.5" y=".7">4</text>
<text x="146.7" y=".7">3</text>
<text x="205" y=".7">2</text>
<text x="263.3" y=".7">1</text>
<text x=".3" y="20.1">E</text>
<text x="292.8" y="20.1">E</text>
<text x=".3" y="57.2">D</text>
<text x="292.8" y="57.2">D</text>
<text x=".3" y="94.2">C</text>
<text x="292.8" y="94.2">C</text>
<text x=".3" y="131.3">B</text>
<text x="292.8" y="131.3">B</text>
<text x=".3" y="168.4">A</text>
<text x="292.8" y="168.4">A</text>
<text x="30.2" y="187">5</text>
<text x="88.5" y="187">4</text>
<text x="146.7" y="187">3</text>
<text x="205" y="187">2</text>
<text x="263.3" y="187">1</text>
</g>
</svg>
